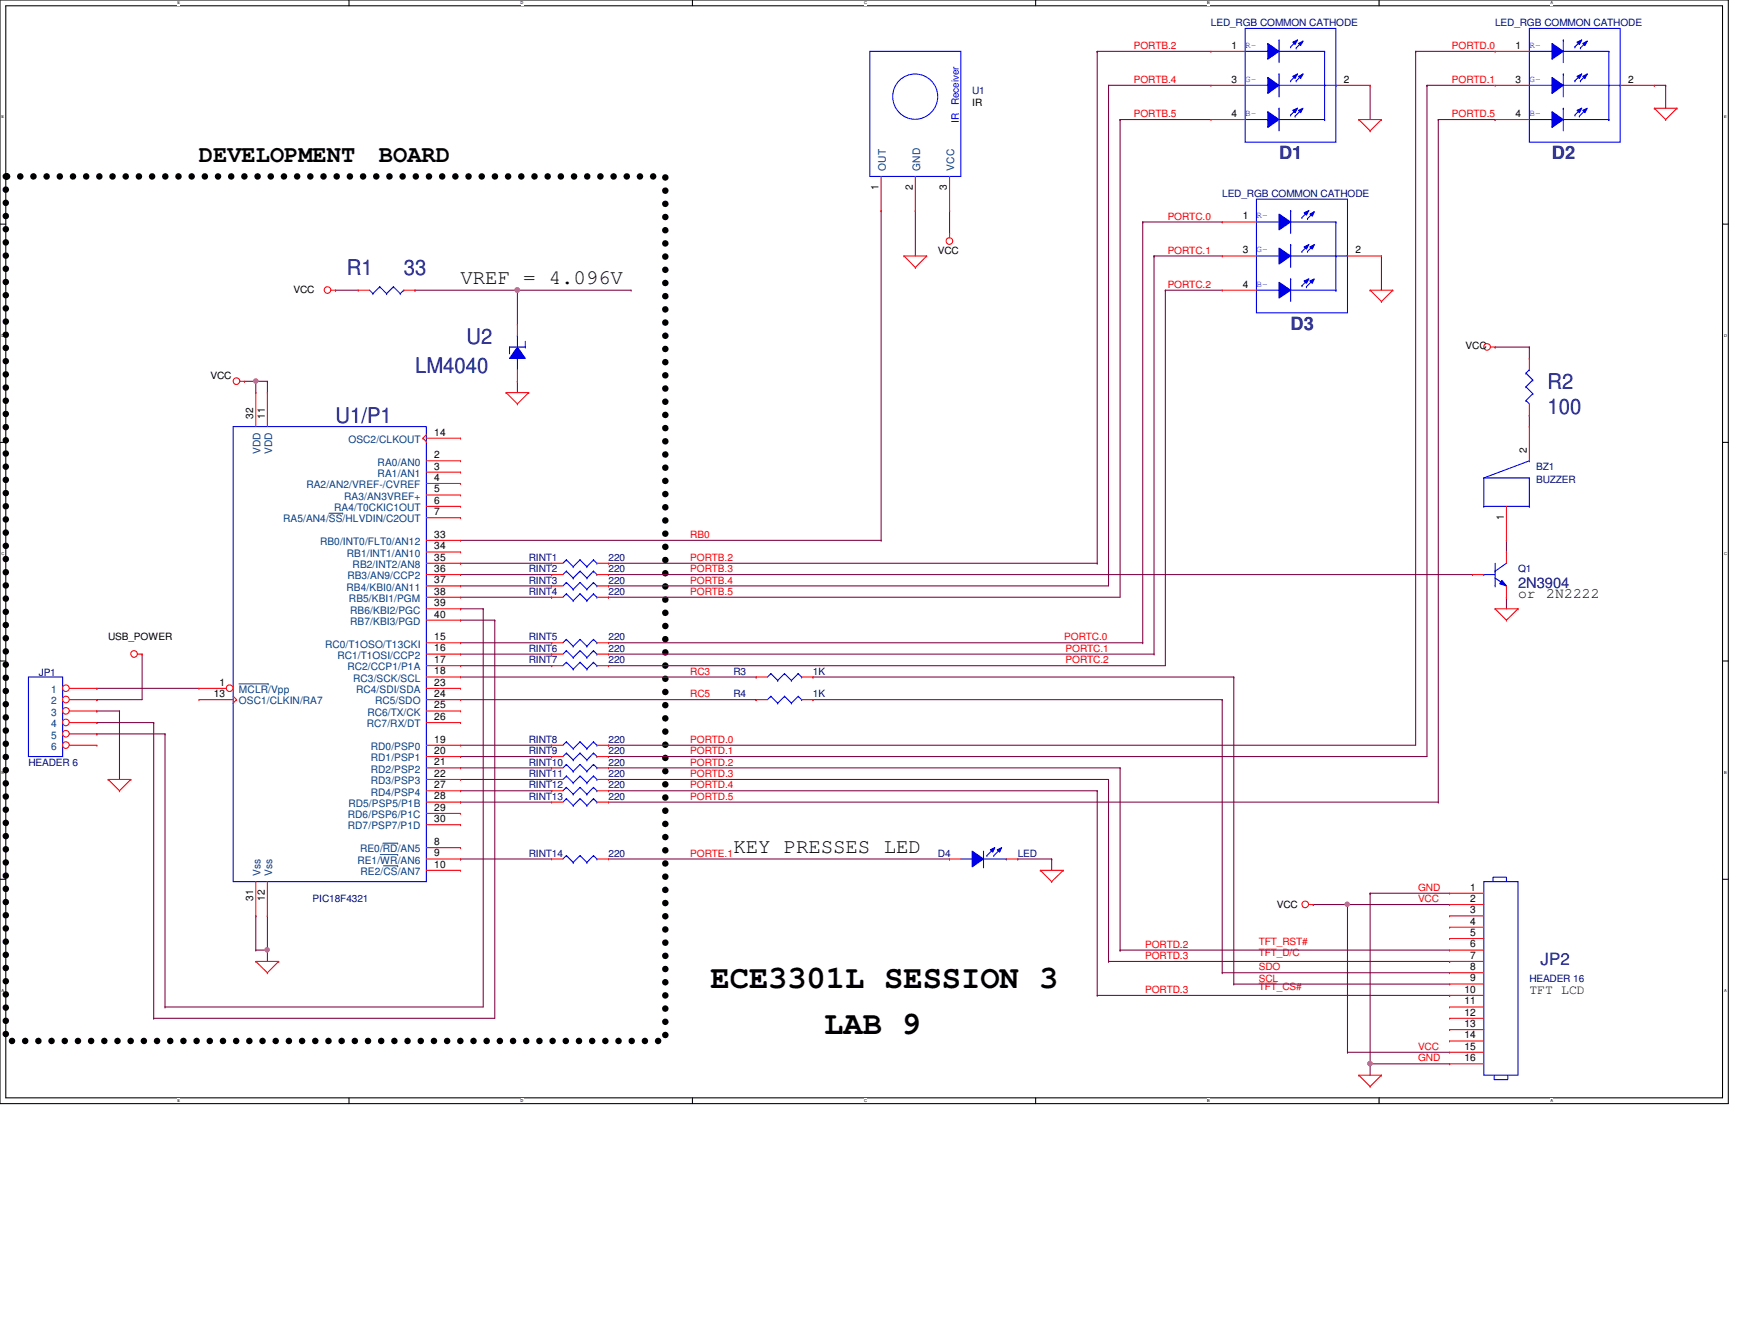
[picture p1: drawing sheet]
<svg xmlns="http://www.w3.org/2000/svg" width="279mm" height="216mm" viewBox="0 0 279 216" stroke-linecap="round" stroke-linejoin="round" font-family="sans-serif">
<path d="M0 0h278v177.4h-278zM.9 .9h276.2v175.6h-276.2z" fill="none" stroke="#000" stroke-width=".17"/>
<g fill="#fff">
<path d="M28.5 .1h.5v.7h-.5z"/>
<path d="M28.5 176.6h.5v.7h-.5z"/>
</g>
<path d="M56.1 0v.9M56.1 176.5v.9" fill="none" stroke="#000" stroke-width=".17"/>
<g fill="#fff">
<path d="M83.7 .1h.5v.7h-.5z"/>
<path d="M83.7 176.6h.5v.7h-.5z"/>
</g>
<path d="M111.4 0v.9M111.4 176.5v.9" fill="none" stroke="#000" stroke-width=".17"/>
<g fill="#fff">
<path d="M139 .1h.4v.7h-.4z"/>
<path d="M139 176.6h.4v.7h-.4z"/>
</g>
<path d="M166.6 0v.9M166.6 176.5v.9" fill="none" stroke="#000" stroke-width=".17"/>
<g fill="#fff">
<path d="M194.2 .1h.4v.7h-.4z"/>
<path d="M194.2 176.6h.4v.7h-.4z"/>
</g>
<path d="M221.8 0v.9M221.8 176.5v.9" fill="none" stroke="#000" stroke-width=".17"/>
<g fill="#fff">
<path d="M249.4 .1h.4v.7h-.4z"/>
<path d="M249.4 176.6h.4v.7h-.4z"/>
<path d="M.3 18.5h.4v.7h-.4z"/>
<path d="M277.3 18.5h.4v.7h-.4z"/>
<path d="M.3 53.6h.4v.7h-.4z"/>
<path d="M277.3 53.6h.5v.7h-.5z"/>
</g>
<path d="M0 36h.9M277.1 36h.9" fill="none" stroke="#000" stroke-width=".17"/>
<g fill="#fff">
<path d="M.3 88.6h.4v.8h-.4z"/>
<path d="M277.3 88.6h.5v.8h-.5z"/>
</g>
<path d="M0 71.1h.9M277.1 71.1h.9" fill="none" stroke="#000" stroke-width=".17"/>
<g fill="#fff">
<path d="M.3 123.8h.4v.7h-.4z"/>
<path d="M277.3 123.8h.4v.7h-.4z"/>
</g>
<path d="M0 106.3h.9M277.1 106.3h.9" fill="none" stroke="#000" stroke-width=".17"/>
<g fill="#fff">
<path d="M.3 158.9h.3v.7h-.3z"/>
<path d="M277.3 158.9h.4v.7h-.4z"/>
</g>
<path d="M0 141.4h.9M277.1 141.4h.9" fill="none" stroke="#000" stroke-width=".17"/>
<path d="M.9 28.4h106.1v138.9h-106.1z" fill="none" stroke="#000" stroke-width="1.1" stroke-dasharray="0 2.1"/>
<path d="M41.1 152.7h.1M41.1 152.7h1.9M43 152.7h.1M43 152.7v1.9" fill="none" stroke="#800040" stroke-width=".17"/>
<circle cx="43" cy="152.7" r=".34" fill="#f0f"/>
<circle cx="43" cy="152.7" r=".34" fill="none" stroke="#f0f" stroke-width=".17"/>
<g fill="none" stroke="#800040" stroke-width=".17">
<path d="M39.3 61.3h.1M39.3 61.3h3.7M41.1 61.3h.1M41.1 61.3v1.8M43 61.3h.1M43 61.3v1.8M74.1 99.7h.1M74.1 97.9h.1M74.1 99.7h5.5M74.1 97.9h3.6M77.7 97.9h.1M77.7 97.9v64"/>
<path d="M79.6 99.7h.1M79.6 99.7v64h-54.9M15.6 112.5h.1M15.6 118h.1M15.6 116.2h.1M15.6 110.7h.1M15.6 114.3h.1M15.6 118h10.9M15.6 116.2h9.1M15.6 110.7h16.4M15.6 114.3h3.6M19.2 114.3h.1"/>
<path d="M19.2 114.3v11M22.9 105.2h.1M22.9 105.2v7.3h-7.3M24.7 116.2h.1M24.7 116.2v47.5M26.5 118h.1M26.5 118v43.9M43 147.2h.1M43 147.2v5.5M24.7 163.7h.1"/>
</g>
<circle cx="41.1" cy="61.3" r=".34" fill="#f0f"/>
<circle cx="41.1" cy="61.3" r=".34" fill="none" stroke="#f0f" stroke-width=".17"/>
<path d="M54 46.7h.1M54 46.7h3.6M66.8 46.7h.1M66.8 46.7h16.4M83.2 46.7h.1M83.2 46.7v5.5M83.2 61.3h.1M83.2 61.3v1.8M41.1 147.2h.1M41.1 147.2v5.5M26.5 161.9h.1M26.5 161.9h51.2" fill="none" stroke="#800040" stroke-width=".17"/>
<circle cx="83.2" cy="46.6" r=".37" fill="#f0f"/>
<circle cx="83.2" cy="46.6" r=".37" fill="none" stroke="#f0f" stroke-width=".17"/>
<g fill="none" stroke="#800040" stroke-width=".17">
<path d="M178.3 13.7h.1M178.3 13.7v80.5h-80.4M178.3 13.7h16.5M180.2 19.2h.1M180.2 19.2h14.6M180.2 19.2v76.8h-82.3M220.4 13.7h.1M220.4 13.7v5.5M227.7 8.3h.1M227.7 8.3v111.5h-129.8M227.7 8.3h12.8M229.5 13.7h.1"/>
<path d="M229.5 13.7v107.9h-131.6M229.5 13.7h11M266.1 13.7h.1M266.1 13.7h1.8M267.9 13.7h.1M267.9 13.7v3.7M183.8 35.7h.1M183.8 35.7h12.8M183.8 35.7v67.6M83.2 46.7h18.3M101.5 46.7h.1M185.6 41.1h.1"/>
<path d="M185.6 41.1h11M185.6 41.1v64.1M222.2 41.1h.1M222.2 41.1v5.6M240.5 55.8h.1M240.5 55.8h5.5M246 55.8h.1M246 55.8v1.8M246 66.8h.1M246 66.8v1.8M74.1 94.2h14.6M74.1 96h14.6"/>
<path d="M74.1 92.4h14.6M74.1 86.9h67.6M88.7 96h.1M88.7 92.4h.1M88.7 94.2h.1M97.9 94.2h.1M97.9 96h.1M97.9 92.4h.1M97.9 92.4h139M141.7 86.9h.1M242.3 86.9h.1M242.3 96h.1"/>
<path d="M242.3 86.9v1.8M242.3 96v1.9M74.1 119.8h14.6M74.1 103.3h14.6M74.1 105.2h14.6M74.1 108.8h47.5M74.1 112.5h47.5M88.7 119.8h.1M88.7 103.3h.1M88.7 105.2h.1M97.9 119.8h.1M97.9 103.3h85.9"/>
<path d="M97.9 105.2h87.7M121.6 108.8h.1M121.6 112.5h.1M183.8 103.3h.1M185.6 105.2h.1M74.1 138.1h.1M74.1 128.9h.1M74.1 121.6h14.6M74.1 123.4h14.6M74.1 125.3h14.6M74.1 127.1h14.6M74.1 138.1h14.6"/>
<path d="M74.1 128.9h14.6M88.7 121.6h.1M88.7 123.4h.1M88.7 125.3h.1M88.7 127.1h.1M97.9 121.6h.1M97.9 138.1h54.8M152.7 138.1h.1M178.3 154.6h54.9M180.2 152.7h.1M180.2 152.7h53M211.2 145.4h.1"/>
<path d="M211.2 145.4h22M216.7 145.4h.1M216.7 145.4v23.8M233.2 154.6h.1M176.5 160h56.7M216.7 169.2h.1M216.7 169.2h16.5M220.4 171h.1M220.4 171h12.8M233.2 160h.1"/>
</g>
<circle cx="216.7" cy="145.4" r=".34" fill="#f0f"/>
<circle cx="216.7" cy="145.4" r=".34" fill="none" stroke="#f0f" stroke-width=".17"/>
<path d="M220.4 143.6h.1M220.4 143.6h12.8M220.4 143.6v27.4" fill="none" stroke="#800040" stroke-width=".17"/>
<circle cx="220.4" cy="171" r=".36" fill="#f0f"/>
<circle cx="220.4" cy="171" r=".36" fill="none" stroke="#f0f" stroke-width=".17"/>
<g fill="none" stroke="#800040" stroke-width=".17">
<path d="M176.5 8.3h.1M176.5 8.3v82.3M176.5 8.3h18.3M231.4 19.2h.1M231.4 19.2v109.7M231.4 19.2h9.1M240.5 19.2h.1M141.7 33.9h.1M141.7 33.9v53M147.2 33.9h.1M147.2 33.9v7.2M152.7 33.9h.1"/>
<path d="M152.7 33.9v3.6M187.5 46.7h.1M187.5 46.7v60.3h-89.6M187.5 46.7h9.1M74.1 90.6h.1M74.1 90.6h14.6M97.9 90.6h78.6M176.5 90.6h.1M74.1 107h14.6M88.7 107h.1M97.9 107h.1M130.8 108.8h.1"/>
<path d="M130.8 112.5h.1M130.8 108.8h67.7M130.8 112.5h65.8M196.6 112.5h.1M196.6 112.5v43.9M198.5 108.8h.1M198.5 108.8v49.4M97.9 123.4h82.3M97.9 125.3h80.4M97.9 127.1h78.6M97.9 128.9h133.5M163.7 138.1h.1"/>
<path d="M163.7 138.1h5.5M169.2 138.1h.1M169.2 138.1v1.8M176.5 127.1h.1M176.5 127.1v32.9M178.3 125.3h.1M178.3 125.3v29.3M180.2 123.4h.1M180.2 123.4v29.3M231.4 128.9h.1M178.3 154.6h.1M180.2 152.7h.1"/>
<path d="M196.6 156.4h.1M196.6 156.4h36.6M198.5 158.2h.1M198.5 158.2h34.7M176.5 160h.1M220.4 171h.1M220.4 171v1.8"/>
</g>
<g fill="none" stroke="#f00" stroke-width=".17">
<path d="M218.6 19.2h.1M218.6 19.2h3.6M218.6 19.2l1.8 1.8M222.2 19.2h.1M222.2 19.2l-1.8 1.8M266.1 17.4h.1M266.1 17.4h3.6M266.1 17.4l1.8 1.8M267.9 19.2h.1M269.7 17.4h.1M269.7 17.4l-1.8 1.8M141.7 33.9h.1"/>
<path d="M141.7 28.4v5.5M147.2 33.9h.1M147.2 28.4v5.5M152.7 37.5h.1M152.7 33.9h.1M152.7 28.4v5.5M152.7 37.5v.7M220.4 21h.1M53.3 46.7h.7M54 46.7h.1M145.4 41.1h.1M145.4 41.1h3.7"/>
<path d="M145.4 41.1l1.8 1.9M147.2 43h.1M149.1 41.1h.1M149.1 41.1l-1.9 1.9M220.4 46.7h.1M220.4 46.7h3.6M220.4 46.7l1.8 1.8M222.2 48.5h.1M224 46.7h.1M224 46.7l-1.8 1.8M239.8 55.8h.7M240.5 55.8h.1"/>
<path d="M38.6 61.3h.7M39.3 61.3h.1M81.4 63.1h.1M81.4 63.1h3.6M81.4 63.1l1.8 1.8M83.2 64.9h.1M85 63.1h.1M85 63.1l-1.8 1.8M240.5 97.9h.1M240.5 97.9h3.7M240.5 97.9l1.8 1.8M242.3 99.7h.1"/>
<path d="M244.2 97.9h.1M244.2 97.9l-1.9 1.8M22.1 105.2h.8M22.9 105.2h.1M17.4 125.3h.1M17.4 125.3h3.6M17.4 125.3l1.8 1.8M19.2 127.1h.1M21 125.3h.1M21 125.3l-1.8 1.8M167.3 139.9h.1M167.3 139.9h3.7"/>
<path d="M167.3 139.9l1.9 1.8M171 139.9h.1M171 139.9l-1.8 1.8M41.1 154.6h.1M41.1 154.6h3.7M41.1 154.6l1.9 1.8M43 156.4h.1M44.8 154.6h.1M44.8 154.6l-1.8 1.8M169.2 141.7h.1M210.5 145.4h.7M211.2 145.4h.1"/>
<path d="M218.6 172.8h.1M218.6 172.8h3.6M218.6 172.8l1.8 1.9M220.4 174.7h.1M222.2 172.8h.1M222.2 172.8l-1.8 1.9"/>
<circle cx="152.7" cy="38.8" r=".54"/>
<circle cx="52.7" cy="46.6" r=".54"/>
<circle cx="239.2" cy="55.8" r=".54"/>
<circle cx="38" cy="61.3" r=".54"/>
<circle cx="21.6" cy="105.1" r=".54"/>
<circle cx="209.9" cy="145.4" r=".54"/>
</g>
<g fill="none" stroke="#00f" stroke-width=".17">
<path d="M139.9 8.3h14.7v20.1h-14.7zM154.6 138.1h1.8M156.4 138.1h.1M158.2 139.4h.1M158.2 136.8v2.6M158.2 138.1h3.7M161.9 138.1h.1"/>
<circle cx="147.2" cy="15.5" r="3.6"/>
</g>
<path d="M156.4 136.8l1.8 1.3-1.8 1.3z" fill-rule="evenodd" fill="#00f"/>
<path d="M156.4 136.8l1.8 1.3-1.8 1.3z" fill="none" stroke="#00f" stroke-width=".17"/>
<path d="M160.4 136.6l.7-.3-.3 .7z" fill-rule="evenodd" fill="#00f"/>
<path d="M160.4 136.6l.7-.3-.3 .7z" fill="none" stroke="#00f" stroke-width=".17"/>
<path d="M159.3 136.6l.7-.3-.3 .7z" fill-rule="evenodd" fill="#00f"/>
<g fill="none" stroke="#00f" stroke-width=".17">
<path d="M82 55.8h.1M82 56.7h.1M82 55.8h2.5M82 55.8v.9M83.2 57.6h.1M83.2 54h.1M83.2 54v1.8M83.2 57.6v1.8M84.5 55.8h.1M84.5 54.9v.9M91.1 126.6h.1M91.1 126.6l-.5 .5"/>
<path d="M91.1 126.6l1.1 1.1M92.2 127.7h.1M93.3 126.6h.1M93.3 126.6l-1.1 1.1M93.3 126.6l1.1 1.1M94.4 127.7h.1M95.5 126.6h.1M95.5 126.6l-1.1 1.1M95.5 126.6l.5 .5M96 127.1h.1M158.7 137.5h.1M159.3 136.6l.7-.3-.3 .7z"/>
<path d="M159.9 137.5h.1M159.9 136.4l-1.2 1.1M161 136.4l-1.1 1.1"/>
</g>
<path d="M88.7 127.1h.1M88.7 127.1h1.9M96 127.1h1.9M97.9 127.1h.1M152.7 138.1h.1M152.7 138.1h1.9M161.9 138.1h1.8M163.7 138.1h.1" fill="none" stroke="#f00" stroke-width=".17"/>
<path d="M83.2 55.8l1.3 1.8h-2.5z" fill-rule="evenodd" fill="#00f"/>
<path d="M83.2 55.8l1.3 1.8h-2.5zM238.7 92.4h.1M238.7 92.4h1.8M240.5 91.8h.1M240.5 94.2h.1M240.5 92.9l1.8 1.3M240.5 90.6v3.6M242.3 94.2h.1M242.3 90.6l-1.8 1.2" fill="none" stroke="#00f" stroke-width=".17"/>
<path d="M83.2 52.2h.1M83.2 52.2v1.8M83.2 59.4v1.9M83.2 61.3h.1" fill="none" stroke="#f00" stroke-width=".17"/>
<path d="M241.6 93.3l.7 .9-1.1-.3z" fill="#00f"/>
<path d="M241.6 93.3l.7 .9-1.1-.3z" fill="none" stroke="#00f" stroke-width=".17"/>
<path d="M236.9 92.4h.1M236.9 92.4h1.8M242.3 88.7h.1M242.3 96h.1M242.3 88.7v1.9M242.3 94.2v1.8" fill="none" stroke="#f00" stroke-width=".17"/>
<path d="M205.7 34.4l1.9 1.3-1.9 1.3z" fill-rule="evenodd" fill="#00f"/>
<path d="M205.7 34.4l1.9 1.3-1.9 1.3z" fill="none" stroke="#00f" stroke-width=".17"/>
<path d="M209.8 34.2l.7-.3-.4 .7z" fill-rule="evenodd" fill="#00f"/>
<path d="M209.4 35h.1M209.8 34.2l.7-.3-.4 .7zM210.5 33.9l-1.1 1.1" fill="none" stroke="#00f" stroke-width=".17"/>
<path d="M210.7 34.4l.7-.4-.3 .8z" fill-rule="evenodd" fill="#00f"/>
<path d="M202.1 35.7h12.8M207.6 33.9h.1M207.6 33.9v3.6M210.7 34.4l.7-.4-.3 .8zM214.9 35.7h.1M209.4 45.9h.1M210.5 44.8l-1.1 1.1" fill="none" stroke="#00f" stroke-width=".17"/>
<path d="M205.7 39.9l1.9 1.2-1.9 1.4z" fill-rule="evenodd" fill="#00f"/>
<path d="M205.7 39.9l1.9 1.2-1.9 1.4z" fill="none" stroke="#00f" stroke-width=".17"/>
<path d="M205.7 45.4l1.9 1.3-1.9 1.2z" fill-rule="evenodd" fill="#00f"/>
<path d="M211.4 39.3l-1.1 1.1M202.1 41.1h12.8M202.1 46.7h12.8M205.7 45.4l1.9 1.3-1.9 1.2zM210.1 46.1h.1M210.3 40.4h.1M211.2 45l-1.1 1.1M214.9 41.1h.1M214.9 46.7h.1" fill="none" stroke="#00f" stroke-width=".17"/>
<path d="M209.8 39.7l.7-.4-.4 .7z" fill-rule="evenodd" fill="#00f"/>
<path d="M209.8 39.7l.7-.4-.4 .7z" fill="none" stroke="#00f" stroke-width=".17"/>
<path d="M210.7 39.7l.7-.4-.3 .7z" fill-rule="evenodd" fill="#00f"/>
<path d="M210.7 39.7l.7-.4-.3 .7z" fill="none" stroke="#00f" stroke-width=".17"/>
<path d="M209.8 45.2l.7-.4-.4 .8z" fill-rule="evenodd" fill="#00f"/>
<path d="M209.8 45.2l.7-.4-.4 .8z" fill="none" stroke="#00f" stroke-width=".17"/>
<path d="M210.7 45.2l.7-.4-.3 .8z" fill-rule="evenodd" fill="#00f"/>
<g fill="none" stroke="#00f" stroke-width=".17">
<path d="M202.1 32h14.6v18.3h-14.6zM207.6 39.3h.1M207.6 39.3v3.7M210.3 35.1h.1M210.5 39.3l-1.1 1.1M211.4 34l-1.1 1.1M214.9 35.7v11M207.6 44.8h.1M207.6 44.8v3.7M209.4 40.4h.1M210.7 45.2l.7-.4-.3 .8zM214.9 46.7h.1"/>
<path d="M214.9 41.1h1.8M216.7 41.1h.1M245.4 60h.1M245.4 60l1.1 1.1M246 59.4h.1M246 59.4l-.6 .6M245.4 64.4h.1M245.4 62.2h.1M245.4 64.4l.6 .5M245.4 62.2l1.1 1.1M246.5 63.3h.1M246.5 61.1h.1"/>
<path d="M246.5 63.3l-1.1 1.1M246.5 61.1l-1.1 1.1M4.6 108.8h5.5v12.8h-5.5z"/>
</g>
<path d="M196.6 35.7h.1M196.6 35.7h5.5M196.6 41.1h.1M196.6 46.7h.1M196.6 41.1h5.5M196.6 46.7h5.5M216.7 41.1h5.5M222.2 41.1h.1M246 57.6h.1M246 57.6v1.8M246 66.8h.1M246 64.9v1.9" fill="none" stroke="#f00" stroke-width=".17"/>
<circle cx="10.6" cy="110.6" r=".54" fill="#fff"/>
<g fill="none" stroke="#f00" stroke-width=".17">
<path d="M11.2 110.7h4.4M15.6 110.7h.1"/>
<circle cx="10.6" cy="110.6" r=".54"/>
</g>
<circle cx="10.6" cy="112.5" r=".54" fill="#fff"/>
<g fill="none" stroke="#f00" stroke-width=".17">
<path d="M11.2 112.5h4.4M15.6 112.5h.1"/>
<circle cx="10.6" cy="112.5" r=".54"/>
</g>
<circle cx="10.6" cy="114.3" r=".54" fill="#fff"/>
<g fill="none" stroke="#f00" stroke-width=".17">
<path d="M11.2 114.3h4.4M15.6 114.3h.1"/>
<circle cx="10.6" cy="114.3" r=".54"/>
</g>
<circle cx="10.6" cy="116.1" r=".54" fill="#fff"/>
<g fill="none" stroke="#f00" stroke-width=".17">
<path d="M11.2 116.2h4.4M15.6 116.2h.1"/>
<circle cx="10.6" cy="116.1" r=".54"/>
</g>
<circle cx="10.6" cy="118" r=".54" fill="#fff"/>
<g fill="none" stroke="#f00" stroke-width=".17">
<path d="M11.2 118h4.4M15.6 118h.1"/>
<circle cx="10.6" cy="118" r=".54"/>
</g>
<circle cx="10.6" cy="119.8" r=".54" fill="#fff"/>
<g fill="none" stroke="#f00" stroke-width=".17">
<path d="M88.7 94.2h.1M88.7 92.4h.1M88.7 94.2h1.9M88.7 92.4h1.9M96 94.2h1.9M96 92.4h1.9M97.9 94.2h.1M97.9 92.4h.1M11.2 119.8h4.4M15.6 119.8h.1M121.6 112.5h.1M121.6 112.5h1.8"/>
<path d="M128.9 112.5h1.9M130.8 112.5h.1M88.7 138.1h.1M88.7 138.1h1.9M96 138.1h1.9M97.9 138.1h.1M233.2 143.6h.1M233.2 145.4h.1M233.2 147.2h.1M233.2 149.1h.1M233.2 150.9h.1M233.2 152.7h.1"/>
<path d="M233.2 154.6h.1M233.2 156.4h.1M233.2 158.2h.1M233.2 143.6h5.5M233.2 145.4h5.5M233.2 147.2h5.5M233.2 149.1h5.5M233.2 150.9h5.5M233.2 152.7h5.5M233.2 154.6h5.5M233.2 156.4h5.5M233.2 158.2h5.5"/>
<path d="M233.2 160h.1M233.2 161.9h.1M233.2 163.7h.1M233.2 165.5h.1M233.2 167.3h.1M233.2 169.2h.1M233.2 171h.1M233.2 160h5.5M233.2 161.9h5.5M233.2 163.7h5.5M233.2 165.5h5.5M233.2 167.3h5.5"/>
<path d="M233.2 169.2h5.5M233.2 171h5.5"/>
<circle cx="10.6" cy="119.8" r=".54"/>
</g>
<g fill="none" stroke="#00f" stroke-width=".17">
<path d="M91.1 93.6h.1M91.1 91.8h.1M91.1 93.6l-.5 .6M91.1 93.6l1.1 1.1M91.1 91.8l-.5 .6M91.1 91.8l1.1 1.1M92.2 94.7h.1M92.2 92.9h.1M93.3 93.6h.1M93.3 91.8h.1M93.3 93.6l-1.1 1.1M93.3 93.6l1.1 1.1"/>
<path d="M93.3 91.8l-1.1 1.1M93.3 91.8l1.1 1.1M94.4 94.7h.1M94.4 92.9h.1M95.5 93.6h.1M95.5 91.8h.1M95.5 93.6l-1.1 1.1M95.5 93.6l.5 .6M95.5 91.8l-1.1 1.1M95.5 91.8l.5 .6M96 94.2h.1M96 92.4h.1"/>
<path d="M124 111.9h.1M124 111.9l-.6 .6M124 111.9l1.1 1.1M125.1 113h.1M126.2 111.9h.1M126.2 111.9l-1.1 1.1M126.2 111.9l1.1 1.1M127.3 113h.1M128.4 111.9h.1M128.4 111.9l-1.1 1.1M128.4 111.9l.5 .6M128.9 112.5h.1"/>
<path d="M91.1 137.5h.1M91.1 137.5l-.5 .6M91.1 137.5l1.1 1.1M92.2 138.6h.1M93.3 137.5h.1M93.3 137.5l-1.1 1.1M93.3 137.5l1.1 1.1M94.4 138.6h.1M95.5 137.5h.1M95.5 137.5l-1.1 1.1M95.5 137.5l.5 .6M96 138.1h.1"/>
<path d="M238.7 141.7h5.5v31.1h-5.5zM240.2 141.7v-.7h2.1v.7M240.3 172.8v.8h2.2v-.8"/>
</g>
<path d="M249.6 7l1.9 1.3-1.9 1.2z" fill-rule="evenodd" fill="#00f"/>
<path d="M249.6 7l1.9 1.3-1.9 1.2z" fill="none" stroke="#00f" stroke-width=".17"/>
<path d="M253.7 6.8l.7-.4-.4 .8z" fill-rule="evenodd" fill="#00f"/>
<path d="M253.3 7.5h.1M253.7 6.8l.7-.4-.4 .8zM254.4 6.4l-1.1 1.1" fill="none" stroke="#00f" stroke-width=".17"/>
<path d="M254.6 7l.7-.4-.4 .7z" fill-rule="evenodd" fill="#00f"/>
<path d="M246 8.3h12.8M251.5 6.4h.1M251.5 6.4v3.7M253.3 18.5h.1M254.4 17.4l-1.1 1.1M254.6 7l.7-.4-.4 .7zM258.8 8.3h.1" fill="none" stroke="#00f" stroke-width=".17"/>
<path d="M249.6 12.4l1.9 1.3-1.9 1.3z" fill-rule="evenodd" fill="#00f"/>
<path d="M249.6 12.4l1.9 1.3-1.9 1.3z" fill="none" stroke="#00f" stroke-width=".17"/>
<path d="M249.6 17.9l1.9 1.3-1.9 1.3z" fill-rule="evenodd" fill="#00f"/>
<path d="M246 13.7h12.8M246 19.2h12.8M249.6 17.9l1.9 1.3-1.9 1.3zM254 18.7h.1M254.2 13h.1M255.1 17.6l-1.1 1.1M255.3 11.9l-1.1 1.1M258.8 13.7h.1M258.8 19.2h.1" fill="none" stroke="#00f" stroke-width=".17"/>
<path d="M253.7 12.3l.7-.4-.4 .7z" fill-rule="evenodd" fill="#00f"/>
<path d="M253.7 12.3l.7-.4-.4 .7z" fill="none" stroke="#00f" stroke-width=".17"/>
<path d="M254.6 12.3l.7-.4-.4 .7z" fill-rule="evenodd" fill="#00f"/>
<path d="M254.6 12.3l.7-.4-.4 .7z" fill="none" stroke="#00f" stroke-width=".17"/>
<path d="M253.7 17.7l.7-.3-.4 .7z" fill-rule="evenodd" fill="#00f"/>
<path d="M253.7 17.7l.7-.3-.4 .7z" fill="none" stroke="#00f" stroke-width=".17"/>
<path d="M254.6 17.7l.7-.3-.4 .7z" fill-rule="evenodd" fill="#00f"/>
<g fill="none" stroke="#00f" stroke-width=".17">
<path d="M246 4.6h14.6v18.3h-14.6zM251.5 11.9h.1M251.5 17.4h.1M251.5 11.9v3.7M251.5 17.4v3.6M253.3 13h.1M254.2 7.7h.1M254.4 11.9l-1.1 1.1M254.6 17.7l.7-.3-.4 .7zM255.3 6.6l-1.1 1.1M258.8 19.2h.1M258.8 8.3v10.9"/>
<path d="M258.8 13.7h1.8M260.6 13.7h.1M37.5 68.6h31.1v73.1h-31.1zM238.7 76.8h.1M238.7 76.8h7.3M238.7 76.8v4.6M246 76.8h.1M246 74.1h.1M246 76.8v4.6M246 74.1l-7.3 2.7M238.7 81.4h.1M238.7 81.4h7.3"/>
<path d="M246 81.4h.1"/>
</g>
<path d="M240.5 8.3h.1M240.5 13.7h.1M240.5 19.2h.1M240.5 8.3h5.5M240.5 13.7h5.5M240.5 19.2h5.5M260.6 13.7h5.5M266.1 13.7h.1M246 68.6h.1M246 68.6v5.5M242.3 86.9h.1M242.3 81.4v5.5" fill="none" stroke="#f00" stroke-width=".17"/>
<circle cx="36.9" cy="110.6" r=".54" fill="#fff"/>
<g fill="none" stroke="#f00" stroke-width=".17">
<path d="M41.1 63.1h.1M41.1 63.1v5.5M43 63.1h.1M43 63.1v5.5M68 70.4h.1M68 70.4l.6 .6M68.6 71h.1M68.6 74.1h5.5M68.6 75.9h5.5M68.6 77.7h5.5M68.6 79.6h5.5M68.6 69.9l-.6 .5"/>
<path d="M68.6 70.4h5.5M74.1 74.1h.1M74.1 75.9h.1M74.1 77.7h.1M74.1 79.6h.1M74.1 70.4h.1M68.6 81.4h5.5M68.6 83.2h5.5M68.6 86.9h5.5M68.6 88.7h5.5M68.6 90.6h5.5M68.6 92.4h5.5"/>
<path d="M68.6 94.2h5.5M68.6 96h5.5M68.6 97.9h5.5M68.6 99.7h5.5M74.1 81.4h.1M74.1 83.2h.1M74.1 86.9h.1M74.1 88.7h.1M74.1 90.6h.1M74.1 92.4h.1M74.1 94.2h.1M74.1 96h.1"/>
<path d="M74.1 97.9h.1M74.1 99.7h.1M32 110.7h.1M32 112.5h.1M32 110.7h4.4M32 112.5h5.5M37.5 113h.1M37.5 111.9l.6 .6M38.1 112.5h.1M38.1 112.5l-.6 .5M68.6 110.7h5.5M68.6 112.5h5.5"/>
<path d="M68.6 119.8h5.5M68.6 116.2h5.5M68.6 114.3h5.5M68.6 108.8h5.5M68.6 107h5.5M68.6 105.2h5.5M68.6 103.3h5.5M74.1 119.8h.1M74.1 116.2h.1M74.1 114.3h.1M74.1 112.5h.1M74.1 110.7h.1"/>
<path d="M74.1 108.8h.1M74.1 107h.1M74.1 105.2h.1M74.1 103.3h.1M88.7 107h.1M88.7 107h1.9M96 107h1.9M97.9 107h.1M68.6 136.3h5.5M68.6 138.1h5.5M68.6 139.9h5.5M68.6 121.6h5.5"/>
<path d="M68.6 123.4h5.5M68.6 125.3h5.5M68.6 127.1h5.5M68.6 128.9h5.5M68.6 130.8h5.5M68.6 132.6h5.5M74.1 136.3h.1M74.1 138.1h.1M74.1 139.9h.1M74.1 121.6h.1M74.1 123.4h.1M74.1 125.3h.1"/>
<path d="M74.1 127.1h.1M74.1 128.9h.1M74.1 130.8h.1M74.1 132.6h.1M41.1 147.2h.1M41.1 141.7v5.5M43 147.2h.1M43 141.7v5.5"/>
<circle cx="36.9" cy="110.6" r=".54"/>
</g>
<path d="M52.9 82.5h2.2M55.1 82.5h.1M38.4 109.9h4.7M43.1 109.9h.1M61.2 137.4h2.8M61.6 135.6h2.4M61.7 139.2h2.3M64 135.6h.1M64 137.4h.1M64 139.2h.1" fill="none" stroke="#004080" stroke-width=".16"/>
<path d="M91.1 106.5h.1M91.1 106.5l-.5 .5M91.1 106.5l1.1 1.1M92.2 107.6h.1M93.3 106.5h.1M93.3 106.5l-1.1 1.1M93.3 106.5l1.1 1.1M94.4 107.6h.1M95.5 106.5h.1M95.5 106.5l-1.1 1.1M95.5 106.5l.5 .5M96 107h.1" fill="none" stroke="#00f" stroke-width=".17"/>
<path d="M203.9 7l1.8 1.3-1.8 1.2z" fill-rule="evenodd" fill="#00f"/>
<path d="M203.9 7l1.8 1.3-1.8 1.2z" fill="none" stroke="#00f" stroke-width=".17"/>
<path d="M207.9 6.8l.8-.4-.4 .8z" fill-rule="evenodd" fill="#00f"/>
<path d="M207.6 7.5h.1M207.9 6.8l.8-.4-.4 .8zM208.7 6.4l-1.1 1.1" fill="none" stroke="#00f" stroke-width=".17"/>
<path d="M208.9 7l.7-.4-.4 .7z" fill-rule="evenodd" fill="#00f"/>
<path d="M200.3 8.3h12.8M205.7 6.4h.1M205.7 6.4v3.7M207.6 18.5h.1M208.7 17.4l-1.1 1.1M208.9 7l.7-.4-.4 .7zM213.1 8.3h.1" fill="none" stroke="#00f" stroke-width=".17"/>
<path d="M203.9 12.4l1.8 1.3-1.8 1.3z" fill-rule="evenodd" fill="#00f"/>
<path d="M203.9 12.4l1.8 1.3-1.8 1.3z" fill="none" stroke="#00f" stroke-width=".17"/>
<path d="M203.9 17.9l1.8 1.3-1.8 1.3z" fill-rule="evenodd" fill="#00f"/>
<path d="M200.3 13.7h12.8M200.3 19.2h12.8M203.9 17.9l1.8 1.3-1.8 1.3zM208.3 18.7h.1M208.5 13h.1M209.4 17.6l-1.1 1.1M209.6 11.9l-1.1 1.1M213.1 13.7h.1M213.1 19.2h.1" fill="none" stroke="#00f" stroke-width=".17"/>
<path d="M207.9 12.3l.8-.4-.4 .7z" fill-rule="evenodd" fill="#00f"/>
<path d="M207.9 12.3l.8-.4-.4 .7z" fill="none" stroke="#00f" stroke-width=".17"/>
<path d="M208.9 12.3l.7-.4-.4 .7z" fill-rule="evenodd" fill="#00f"/>
<path d="M208.9 12.3l.7-.4-.4 .7z" fill="none" stroke="#00f" stroke-width=".17"/>
<path d="M207.9 17.7l.8-.3-.4 .7z" fill-rule="evenodd" fill="#00f"/>
<path d="M207.9 17.7l.8-.3-.4 .7z" fill="none" stroke="#00f" stroke-width=".17"/>
<path d="M208.9 17.7l.7-.3-.4 .7z" fill-rule="evenodd" fill="#00f"/>
<g fill="none" stroke="#00f" stroke-width=".17">
<path d="M200.3 4.6h14.6v18.3h-14.6zM205.7 11.9h.1M205.7 17.4h.1M205.7 11.9v3.7M205.7 17.4v3.6M207.6 13h.1M208.5 7.7h.1M208.7 11.9l-1.1 1.1M208.9 17.7l.7-.3-.4 .7zM209.6 6.6l-1.1 1.1M213.1 19.2h.1M213.1 8.3v10.9"/>
<path d="M213.1 13.7h1.8M214.9 13.7h.1M59.4 46.7l.6 .5M60 47.2h.1M61.1 46.1h.1M61.1 46.1l-1.1 1.1M61.1 46.1l1.1 1.1M62.2 47.2h.1M63.3 46.1h.1M63.3 46.1l-1.1 1.1M63.3 46.1l1.1 1.1M64.4 47.2h.1"/>
<path d="M64.9 46.7h.1M64.9 46.7l-.5 .5M91.1 90h.1M91.1 95.5h.1M91.1 90l-.5 .6M91.1 90l1.1 1.1M91.1 95.5l-.5 .5M91.1 95.5l1.1 1.1M92.2 91.1h.1M92.2 96.6h.1M93.3 90h.1M93.3 95.5h.1"/>
<path d="M93.3 90l-1.1 1.1M93.3 90l1.1 1.1M93.3 95.5l-1.1 1.1M93.3 95.5l1.1 1.1M94.4 91.1h.1M94.4 96.6h.1M95.5 90h.1M95.5 95.5h.1M95.5 90l-1.1 1.1M95.5 90l.5 .6M95.5 95.5l-1.1 1.1M95.5 95.5l.5 .5"/>
<path d="M96 90.6h.1M96 96h.1M91.1 102.8h.1M91.1 104.6h.1M91.1 119.3h.1M91.1 102.8l-.5 .5M91.1 102.8l1.1 1.1M91.1 104.6l-.5 .6M91.1 104.6l1.1 1.1M91.1 119.3l-.5 .5M91.1 119.3l1.1 1.1M92.2 103.9h.1"/>
<path d="M92.2 105.7h.1M93.3 102.8h.1M93.3 104.6h.1M93.3 119.3h.1M93.3 102.8l-1.1 1.1M93.3 102.8l1.1 1.1M93.3 104.6l-1.1 1.1M93.3 104.6l1.1 1.1M93.3 119.3l-1.1 1.1M93.3 119.3l1.1 1.1M94.4 103.9h.1M94.4 105.7h.1"/>
<path d="M95.5 102.8h.1M95.5 104.6h.1M95.5 119.3h.1M95.5 102.8l-1.1 1.1M95.5 102.8l.5 .5M95.5 104.6l-1.1 1.1M95.5 104.6l.5 .6M95.5 119.3l-1.1 1.1M95.5 119.3l.5 .5M96 103.3h.1M96 105.2h.1M96 119.8h.1"/>
<path d="M124 108.3h.1M124 108.3l-.6 .5M124 108.3l1.1 1.1M125.1 109.4h.1M126.2 108.3h.1M126.2 108.3l-1.1 1.1M126.2 108.3l1.1 1.1M127.3 109.4h.1M128.4 108.3h.1M128.4 108.3l-1.1 1.1M128.4 108.3l.5 .5M128.9 108.8h.1"/>
<path d="M91.1 122.9h.1M91.1 121.1h.1M91.1 128.4h.1M91.1 124.8h.1M91.1 122.9l-.5 .5M91.1 122.9l1.1 1.1M91.1 121.1l-.5 .5M91.1 121.1l1.1 1.1M91.1 128.4l-.5 .5M91.1 128.4l1.1 1.1M91.1 124.8l-.5 .5M91.1 124.8l1.1 1.1"/>
<path d="M92.2 124h.1M92.2 120.4h.1M92.2 122.2h.1M92.2 129.5h.1M92.2 125.9h.1M93.3 122.9h.1M93.3 121.1h.1M93.3 128.4h.1M93.3 124.8h.1M93.3 122.9l-1.1 1.1M93.3 122.9l1.1 1.1M93.3 121.1l-1.1 1.1"/>
<path d="M93.3 121.1l1.1 1.1M93.3 128.4l-1.1 1.1M93.3 128.4l1.1 1.1M93.3 124.8l-1.1 1.1M93.3 124.8l1.1 1.1M94.4 124h.1M94.4 120.4h.1M94.4 122.2h.1M94.4 129.5h.1M94.4 125.9h.1M95.5 122.9h.1M95.5 121.1h.1"/>
<path d="M95.5 128.4h.1M95.5 124.8h.1M95.5 122.9l-1.1 1.1M95.5 122.9l.5 .5M95.5 121.1l-1.1 1.1M95.5 121.1l.5 .5M95.5 128.4l-1.1 1.1M95.5 128.4l.5 .5M95.5 124.8l-1.1 1.1M95.5 124.8l.5 .5M96 123.4h.1M96 121.6h.1"/>
<path d="M96 128.9h.1M96 125.3h.1"/>
</g>
<g fill="none" stroke="#f00" stroke-width=".17">
<path d="M194.8 8.3h.1M194.8 13.7h.1M194.8 19.2h.1M194.8 8.3h5.5M194.8 13.7h5.5M194.8 19.2h5.5M214.9 13.7h5.5M220.4 13.7h.1M57.6 46.7h.1M57.6 46.7h1.8M64.9 46.7h1.9M66.8 46.7h.1"/>
<path d="M88.7 90.6h.1M88.7 96h.1M88.7 90.6h1.9M88.7 96h1.9M96 90.6h1.9M96 96h1.9M97.9 90.6h.1M97.9 96h.1M88.7 103.3h.1M88.7 105.2h.1M88.7 119.8h.1M88.7 103.3h1.9"/>
<path d="M88.7 105.2h1.9M88.7 119.8h1.9M96 103.3h1.9M96 105.2h1.9M96 119.8h1.9M97.9 103.3h.1M97.9 105.2h.1M97.9 119.8h.1M121.6 108.8h.1M121.6 108.8h1.8M128.9 108.8h1.9M130.8 108.8h.1"/>
<path d="M88.7 123.4h.1M88.7 121.6h.1M88.7 128.9h.1M88.7 125.3h.1M88.7 123.4h1.9M88.7 121.6h1.9M88.7 128.9h1.9M88.7 125.3h1.9M96 123.4h1.9M96 121.6h1.9M96 128.9h1.9M96 125.3h1.9"/>
<path d="M97.9 123.4h.1M97.9 121.6h.1M97.9 128.9h.1M97.9 125.3h.1"/>
</g>
<circle cx="43" cy="152.7" r=".34" fill="#f0f"/>
<circle cx="43" cy="152.7" r=".34" fill="none" stroke="#f0f" stroke-width=".17"/>
<circle cx="41.1" cy="61.3" r=".34" fill="#f0f"/>
<circle cx="41.1" cy="61.3" r=".34" fill="none" stroke="#f0f" stroke-width=".17"/>
<circle cx="83.2" cy="46.6" r=".37" fill="#f0f"/>
<circle cx="83.2" cy="46.6" r=".37" fill="none" stroke="#f0f" stroke-width=".17"/>
<circle cx="216.7" cy="145.4" r=".34" fill="#f0f"/>
<circle cx="216.7" cy="145.4" r=".34" fill="none" stroke="#f0f" stroke-width=".17"/>
<circle cx="220.4" cy="171" r=".36" fill="#f0f"/>
<circle cx="220.4" cy="171" r=".36" fill="none" stroke="#f0f" stroke-width=".17"/>
<g font-size="5.2">
<text x="114.3" y="158.9">ECE3301L SESSION 3</text>
<text x="132.6" y="166.2">LAB 9</text>
</g>
<g font-size="3.8">
<text x="32" y="26.1">DEVELOPMENT</text>
<text x="61" y="26.1">BOARD</text>
</g>
<g font-size="3.5" fill="#000080">
<text x="55.8" y="44.2">R1</text>
<text x="64.9" y="44.2">33</text>
<text x="66.8" y="60">LM4040</text>
<text x="75" y="55.2">U2</text>
<text x="248.9" y="62.5">R2</text>
<text x="54" y="68">U1/P1</text>
<text x="248.9" y="66.5">100</text>
</g>
<g font-size="3.3">
<text x="74.1" y="45.7">VREF = 4.096V</text>
<text x="118" y="137.1">KEY PRESSES LED</text>
</g>
<g font-size="2.9" fill="#000080">
<text x="205.7" y="25.6">D1</text>
<text x="249.6" y="25.6">D2</text>
<text x="207.6" y="53">D3</text>
</g>
<text font-size="2.7" fill="#000080" x="247.8" y="155.2">JP2</text>
<text font-size="2.4" fill="#000080" x="244.2" y="94.6">2N3904</text>
<g font-size="2.4">
<text x="244.2" y="96.1">or</text>
<text x="248.7" y="96.1">2N2222</text>
</g>
<text font-size="2.1" x="246" y="159.9">TFT LCD</text>
<g font-size="1.7">
<text x="198.1" y="7.8">1</text>
<text x="243.8" y="7.8">1</text>
<text x="198.1" y="13.3">3</text>
<text x="216.2" y="13.3">2</text>
<text x="243.8" y="13.3">3</text>
<text x="261.9" y="13.3">2</text>
<text x="198.1" y="18.8">4</text>
<text x="243.8" y="18.8">4</text>
<text x="141.3" y="30.5" transform="rotate(-90 141.3 30.5)">1</text>
<text x="146.8" y="30.5" transform="rotate(-90 146.8 30.5)">2</text>
<text x="152.3" y="30.5" transform="rotate(-90 152.3 30.5)">3</text>
<text x="199.9" y="35.3">1</text>
<text x="199.9" y="40.7">3</text>
<text x="218" y="40.7">2</text>
<text x="199.9" y="46.2">4</text>
<text x="40.7" y="67.3" transform="rotate(-90 40.7 67.3)">32</text>
<text x="42.6" y="67.3" transform="rotate(-90 42.6 67.3)">11</text>
<text x="69.8" y="70">14</text>
<text x="69.8" y="73.7">2</text>
<text x="69.8" y="75.5">3</text>
<text x="69.8" y="77.3">4</text>
<text x="245.6" y="72.8" transform="rotate(-90 245.6 72.8)">2</text>
<text x="69.8" y="79.2">5</text>
<text x="69.8" y="81">6</text>
<text x="69.8" y="82.8">7</text>
<text x="241.9" y="83.6" transform="rotate(-90 241.9 83.6)">1</text>
<text x="69.8" y="86.4">33</text>
<text x="69.8" y="88.3">34</text>
<text x="69.8" y="90.1">35</text>
<text x="69.8" y="91.9">36</text>
<text x="69.8" y="93.8">37</text>
<text x="69.8" y="95.6">38</text>
<text x="69.8" y="97.5">39</text>
<text x="69.8" y="99.3">40</text>
<text x="69.8" y="106.6">17</text>
<text x="69.8" y="104.7">16</text>
<text x="69.8" y="102.9">15</text>
<text x="34.4" y="112.1">13</text>
<text x="35.3" y="110.2">1</text>
<text x="69.8" y="113.9">25</text>
<text x="69.8" y="112.1">24</text>
<text x="69.8" y="110.2">23</text>
<text x="69.8" y="108.4">18</text>
<text x="69.8" y="119.4">19</text>
<text x="69.8" y="115.7">26</text>
<text x="69.8" y="121.2">20</text>
<text x="69.8" y="123">21</text>
<text x="69.8" y="124.9">22</text>
<text x="69.8" y="126.7">27</text>
<text x="69.8" y="128.5">28</text>
<text x="69.8" y="130.3">29</text>
<text x="69.8" y="135.8">8</text>
<text x="69.8" y="137.7">9</text>
<text x="69.8" y="132.2">30</text>
<text x="69.8" y="139.5">10</text>
<text x="236.5" y="143.2">1</text>
<text x="40.7" y="144.8" transform="rotate(-90 40.7 144.8)">31</text>
<text x="42.6" y="144.8" transform="rotate(-90 42.6 144.8)">12</text>
<text x="236.5" y="145">2</text>
<text x="236.5" y="146.8">3</text>
<text x="236.5" y="148.6">4</text>
<text x="236.5" y="150.5">5</text>
<text x="236.5" y="152.3">6</text>
<text x="236.5" y="154.1">7</text>
<text x="236.5" y="156">8</text>
<text x="235.5" y="159.6">10</text>
<text x="235.5" y="161.5">11</text>
<text x="236.5" y="157.8">9</text>
<text x="235.5" y="163.3">12</text>
<text x="235.5" y="165.1">13</text>
<text x="235.5" y="166.9">14</text>
<text x="235.5" y="168.7">15</text>
<text x="235.5" y="170.6">16</text>
</g>
<g font-size="1.7" fill="#004080">
<text x="142.5" y="27.4" transform="rotate(-90 142.5 27.4)">OUT</text>
<text x="148" y="27.4" transform="rotate(-90 148 27.4)">GND</text>
<text x="153.5" y="27.4" transform="rotate(-90 153.5 27.4)">VCC</text>
<text x="56" y="71.2">OSC2/CLKOUT</text>
<text x="41.9" y="73" transform="rotate(-90 41.9 73)">VDD</text>
<text x="43.8" y="73" transform="rotate(-90 43.8 73)">VDD</text>
<text x="60.7" y="74.8">RA0/AN0</text>
<text x="60.7" y="76.7">RA1/AN1</text>
<text x="45.6" y="84">RA5/AN4/SS/HLVDIN/C2OUT</text>
<text x="49.3" y="78.5">RA2/AN2/VREF-/CVREF</text>
<text x="53.8" y="82.2">RA4/T0CKIC1OUT</text>
<text x="55.4" y="80.3">RA3/AN3VREF+</text>
<text x="51.5" y="87.6">RB0/INT0/FLT0/AN12</text>
<text x="55.8" y="89.5">RB1/INT1/AN10</text>
<text x="55.8" y="95">RB4/KBI0/AN11</text>
<text x="55.9" y="93.1">RB3/AN9/CCP2</text>
<text x="56.7" y="91.3">RB2/INT2/AN8</text>
<text x="56.1" y="96.8">RB5/KBI1/PGM</text>
<text x="56.3" y="98.6">RB6/KBI2/PGC</text>
<text x="56.3" y="100.5">RB7/KBI3/PGD</text>
<text x="52.3" y="104.1">RC0/T1OSO/T13CKI</text>
<text x="54.3" y="105.9">RC1/T1OSI/CCP2</text>
<text x="55.9" y="107.8">RC2/CCP1/P1A</text>
<text x="8.2" y="111.4">1</text>
<text x="8.2" y="113.2">2</text>
<text x="38.4" y="111.4">MCLR/Vpp</text>
<text x="38.4" y="113.2">OSC1/CLKIN/RA7</text>
<text x="56.8" y="109.6">RC3/SCK/SCL</text>
<text x="57.3" y="111.4">RC4/SDI/SDA</text>
<text x="60.3" y="113.2">RC5/SDO</text>
<text x="8.2" y="115.1">3</text>
<text x="8.2" y="116.9">4</text>
<text x="8.2" y="118.7">5</text>
<text x="59" y="116.9">RC7/RX/DT</text>
<text x="59.1" y="115.1">RC6/TX/CK</text>
<text x="8.2" y="120.6">6</text>
<text x="59.6" y="120.6">RD0/PSP0</text>
<text x="59.6" y="122.4">RD1/PSP1</text>
<text x="59.6" y="124.2">RD2/PSP2</text>
<text x="56" y="131.5">RD6/PSP6/P1C</text>
<text x="56" y="129.7">RD5/PSP5/P1B</text>
<text x="59.6" y="126.1">RD3/PSP3</text>
<text x="59.6" y="127.9">RD4/PSP4</text>
<text x="56" y="133.3">RD7/PSP7/P1D</text>
<text x="57.9" y="137">RE0/RD/AN5</text>
<text x="41.9" y="140.8" transform="rotate(-90 41.9 140.8)">Vss</text>
<text x="43.8" y="140.8" transform="rotate(-90 43.8 140.8)">Vss</text>
<text x="57.5" y="138.9">RE1/WR/AN6</text>
<text x="58" y="140.7">RE2/CS/AN7</text>
</g>
<g font-size="1.6" fill="#000080">
<text x="194.8" y="4.2">LED_RGB COMMON CATHODE</text>
<text x="240.5" y="4.2">LED_RGB COMMON CATHODE</text>
<text x="156.4" y="15.2">U1</text>
<text x="196.6" y="31.6">LED_RGB COMMON CATHODE</text>
<text x="247.1" y="75.5">BZ1</text>
<text x="247.1" y="77.7">BUZZER</text>
<text x="85" y="93.8">RINT3</text>
<text x="85" y="92">RINT2</text>
<text x="85" y="90.2">RINT1</text>
<text x="85" y="95.6">RINT4</text>
<text x="97.9" y="93.8">220</text>
<text x="97.9" y="92">220</text>
<text x="97.9" y="90.2">220</text>
<text x="97.9" y="95.6">220</text>
<text x="244.2" y="92">Q1</text>
<text x="85" y="106.6">RINT7</text>
<text x="85" y="103">RINT5</text>
<text x="85" y="104.8">RINT6</text>
<text x="97.9" y="106.6">220</text>
<text x="97.9" y="103">220</text>
<text x="97.9" y="104.8">220</text>
<text x="6.2" y="108.6">JP1</text>
<text x="118" y="112.1">R4</text>
<text x="118" y="108.5">R3</text>
<text x="130.8" y="112.1">1K</text>
<text x="130.8" y="108.5">1K</text>
<text x="85" y="119.4">RINT8</text>
<text x="97.9" y="119.4">220</text>
<text x="4.6" y="123.1">HEADER 6</text>
<text x="85" y="123.1">RINT10</text>
<text x="85" y="121.2">RINT9</text>
<text x="85" y="124.9">RINT11</text>
<text x="97.9" y="123.1">220</text>
<text x="97.9" y="124.9">220</text>
<text x="97.9" y="121.2">220</text>
<text x="85" y="126.7">RINT12</text>
<text x="85" y="128.6">RINT13</text>
<text x="97.9" y="126.7">220</text>
<text x="97.9" y="128.6">220</text>
<text x="85" y="137.7">RINT14</text>
<text x="97.9" y="137.7">220</text>
<text x="150.9" y="137.7">D4</text>
<text x="163.7" y="137.7">LED</text>
<text x="50.3" y="145">PIC18F4321</text>
<text x="246" y="157.8">HEADER 16</text>
</g>
<g font-size="1.6" fill="#f00">
<text x="182.4" y="7.9">PORTB.2</text>
<text x="233.6" y="7.9">PORTD.0</text>
<text x="182.4" y="13.3">PORTB.4</text>
<text x="233.6" y="13.3">PORTD.1</text>
<text x="182.4" y="18.8">PORTB.5</text>
<text x="233.6" y="18.8">PORTD.5</text>
<text x="187.8" y="35.3">PORTC.0</text>
<text x="187.8" y="40.8">PORTC.1</text>
<text x="187.8" y="46.3">PORTC.2</text>
<text x="111" y="86.5">RB0</text>
<text x="111" y="93.8">PORTB.4</text>
<text x="111" y="95.6">PORTB.5</text>
<text x="111" y="92">PORTB.3</text>
<text x="111" y="90.2">PORTB.2</text>
<text x="171.2" y="103">PORTC.0</text>
<text x="171.4" y="104.8">PORTC.1</text>
<text x="171.4" y="106.6">PORTC.2</text>
<text x="111" y="108.5">RC3</text>
<text x="111" y="112.1">RC5</text>
<text x="111" y="119.4">PORTD.0</text>
<text x="111" y="121.2">PORTD.1</text>
<text x="111" y="123.1">PORTD.2</text>
<text x="111" y="124.9">PORTD.3</text>
<text x="111" y="126.7">PORTD.4</text>
<text x="111" y="128.6">PORTD.5</text>
<text x="111" y="137.7">PORTE.1</text>
<text x="228.1" y="143.2">GND</text>
<text x="228.1" y="145">VCC</text>
<text x="184.2" y="154.2">PORTD.3</text>
<text x="184.2" y="152.4">PORTD.2</text>
<text x="202.5" y="153.8">TFT_D/C</text>
<text x="202.5" y="151.9">TFT_RST#</text>
<text x="202.5" y="156">SDO</text>
<text x="184.2" y="159.6">PORTD.3</text>
<text x="202.5" y="159.2">TFT_CS#</text>
<text x="202.5" y="157.8">SCL</text>
<text x="228.1" y="168.8">VCC</text>
<text x="228.1" y="170.6">GND</text>
</g>
<g font-size="1.6" fill="#00f">
<text x="154.2" y="16.9" transform="rotate(-90 154.2 16.9)">Receiver</text>
<text x="154.2" y="19.8" transform="rotate(-90 154.2 19.8)">IR</text>
</g>
<g font-size="1.6">
<text x="156.4" y="17">IR</text>
<text x="150.9" y="40.8">VCC</text>
<text x="47.2" y="47.2">VCC</text>
<text x="235.8" y="56.1">VCC</text>
<text x="33.9" y="60.9">VCC</text>
<text x="17.4" y="103">USB_POWER</text>
<text x="205.4" y="145.9">VCC</text>
</g>
<g font-size="1.5" fill="#00f">
<text x="200.3" y="7.7">R-</text>
<text x="246" y="7.7">R-</text>
<text x="200.3" y="13.1">G-</text>
<text x="246" y="13.1">G-</text>
<text x="200.3" y="18.6">B-</text>
<text x="246" y="18.6">B-</text>
<text x="202.1" y="35.1">R-</text>
<text x="202.1" y="40.6">G-</text>
<text x="202.1" y="46.1">B-</text>
</g>
<g font-size=".6">
<text x="28.5" y=".7">E</text>
<text x="83.7" y=".7">D</text>
<text x="139" y=".7">C</text>
<text x="194.2" y=".7">B</text>
<text x="249.4" y=".7">A</text>
<text x=".3" y="19">E</text>
<text x="277.3" y="19">E</text>
<text x=".3" y="54.1">D</text>
<text x="277.3" y="54.1">D</text>
<text x=".3" y="89.2">C</text>
<text x="277.3" y="89.2">C</text>
<text x=".3" y="124.4">B</text>
<text x="277.3" y="124.4">B</text>
<text x=".3" y="159.5">A</text>
<text x="277.3" y="159.5">A</text>
<text x="28.5" y="177.2">E</text>
<text x="83.7" y="177.2">D</text>
<text x="139" y="177.2">C</text>
<text x="194.2" y="177.2">B</text>
<text x="249.4" y="177.2">A</text>
</g>
</svg>
